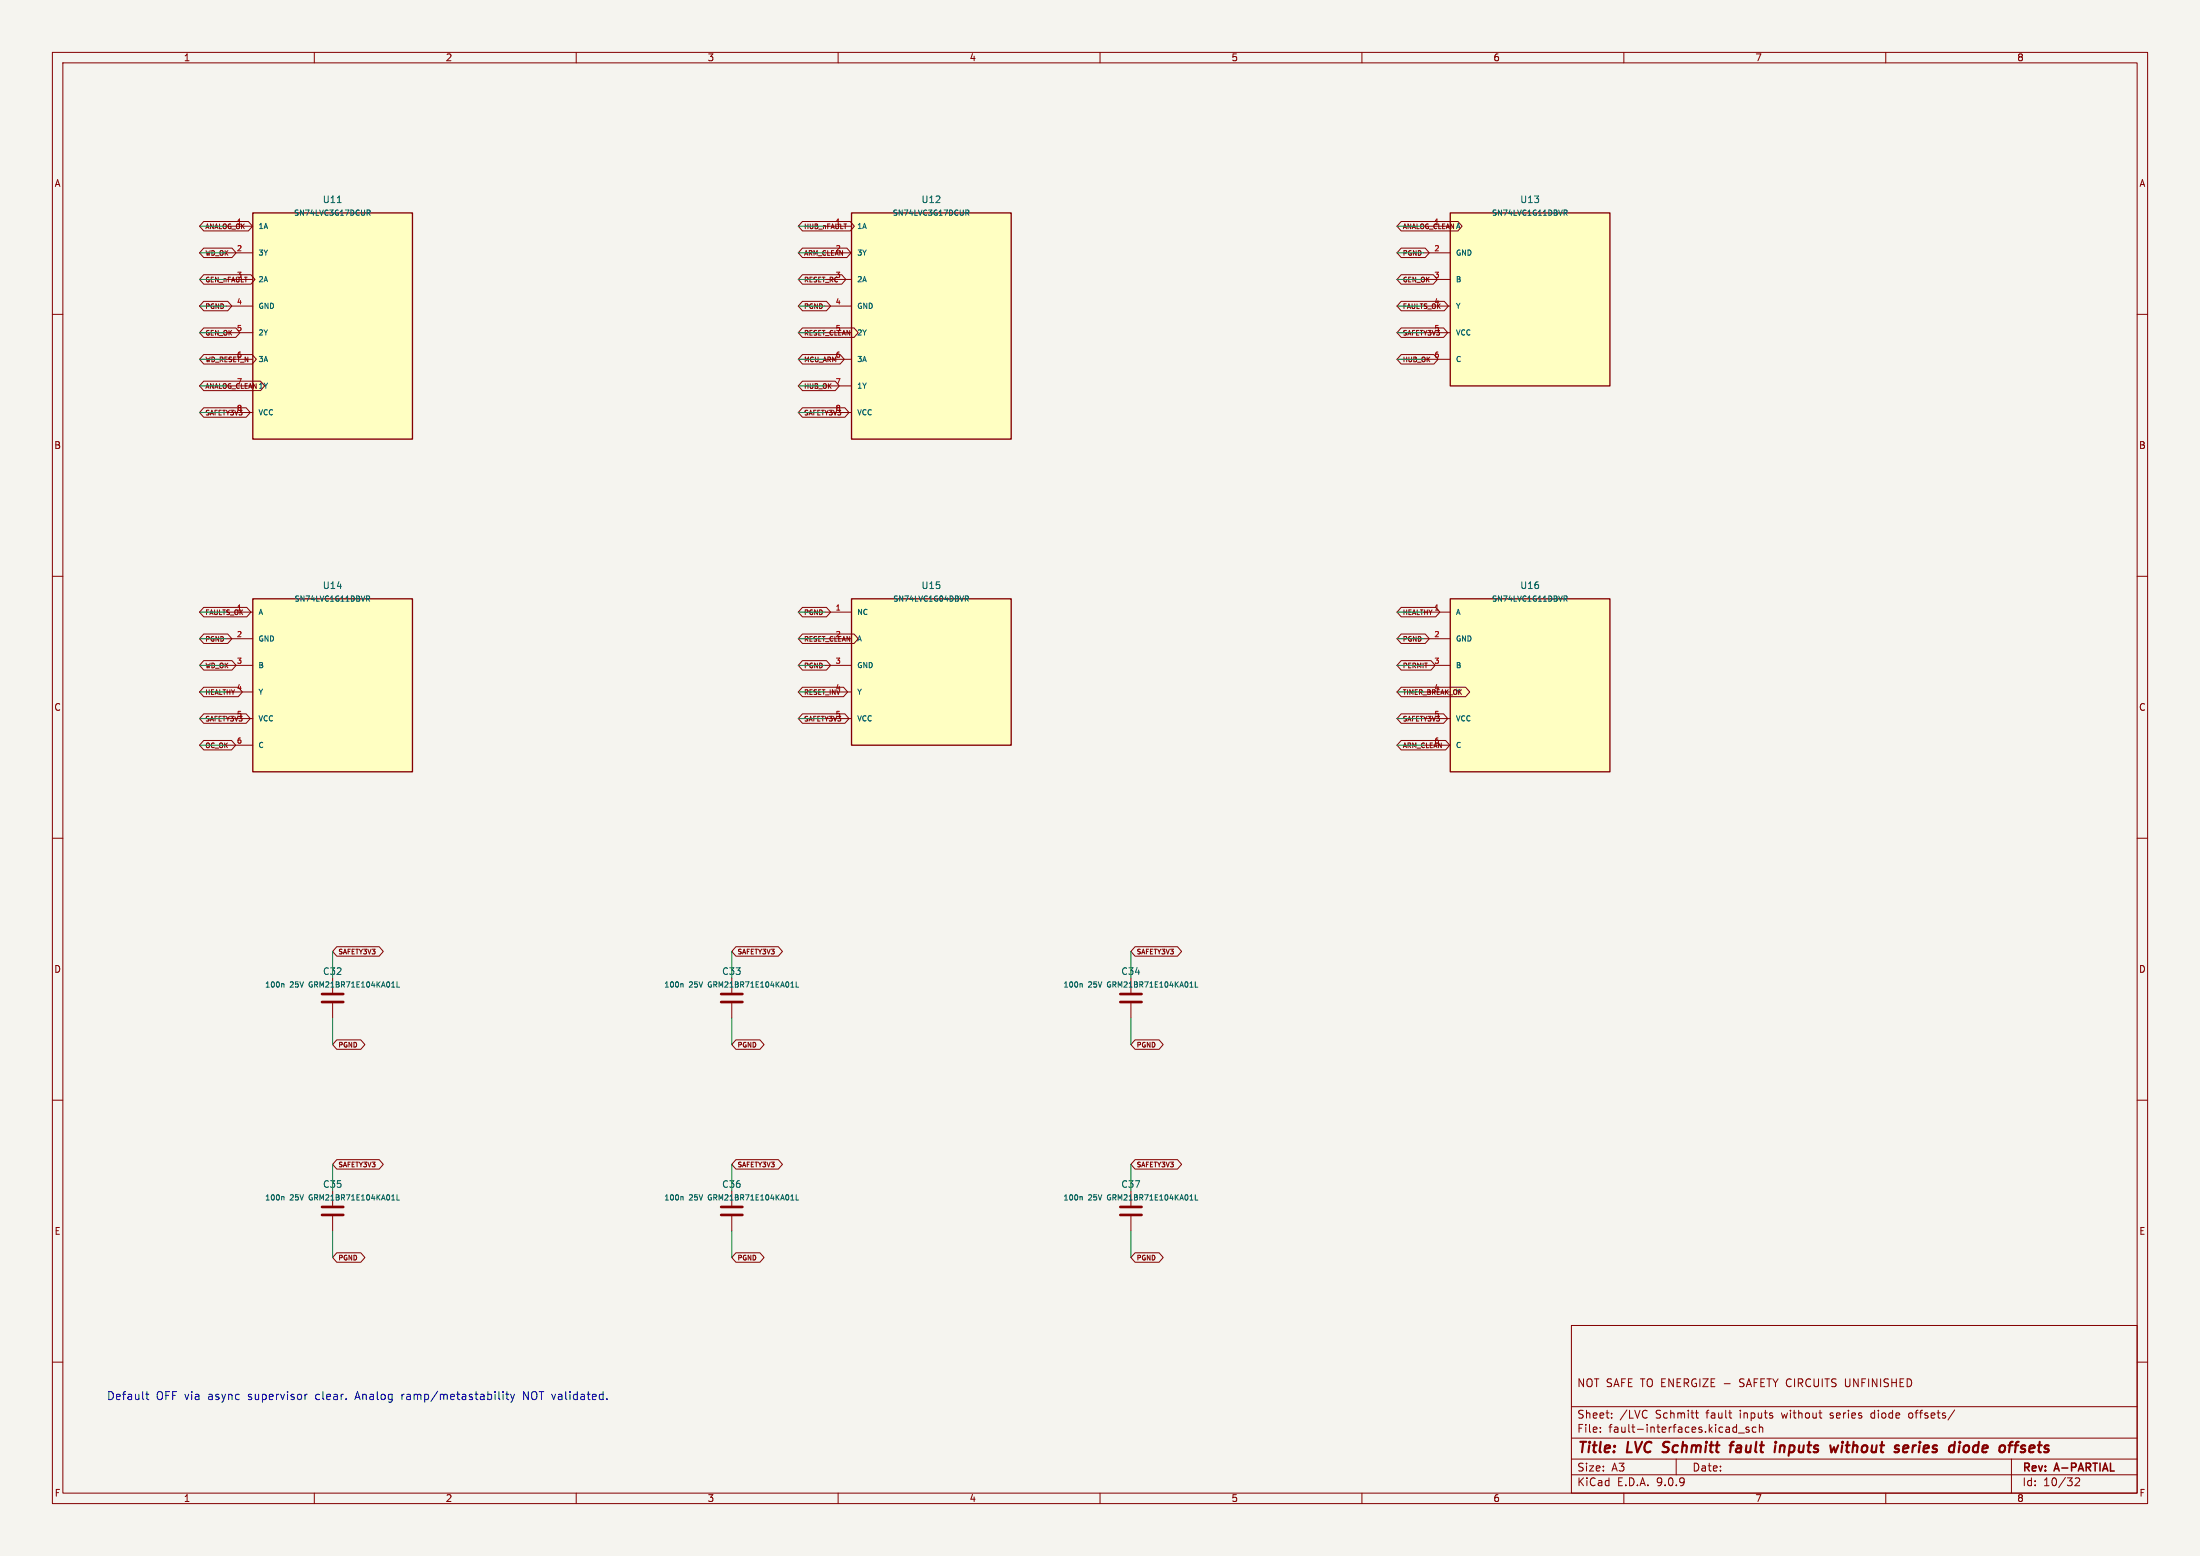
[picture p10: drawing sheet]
<svg xmlns="http://www.w3.org/2000/svg" width="420mm" height="297mm" viewBox="0 0 420 297" stroke-linecap="round" stroke-linejoin="round" font-family="sans-serif">
<path d="M0 0h420v297h-420z" fill="#f5f4ef" stroke="#f5f4ef" stroke-width=".19"/>
<g fill="none" stroke="#840000" stroke-width=".19">
<path d="M10 10h400v277h-400zM12 12h396v273h-396zM60 10v2M110 10v2M160 10v2M210 10v2M260 10v2M310 10v2M360 10v2M10 60h2M408 60h2M10 110h2"/>
<path d="M408 110h2M10 160h2M408 160h2M10 210h2M408 210h2M300 253h108v32h-108zM10 260h2M300 278.5h108M300 274.5h108M300 268.5h108M305.5 273.2v.2M305.5 272.5v.1"/>
<path d="M307.7 270.5v.2M307.7 269.8v.1M320 278.5v3M323.7 269.7h.5M323.9 269.2v1.3l.3 .2M330 269.7h.6M330.4 270.7h.2M331.1 272.4l.4 .1M331.5 271.9v1.5M331.5 273.3l-.4 .1M331.9 273.5h1.1M333.9 272.5l-.4-.1-.2 .2 .1 .2 .5 .2v.3h-.6"/>
<path d="M335.2 272.5l-.4-.1-.3 .3 .2 .6h.5M335.9 272.5l.2-.1 .3 .1 .1 .9M335.9 271.9v1.5M352.3 263.2v1.2l.1 .2M357.2 269.8v.7M364.7 269.7l-.3 .3v.4l.3 .3M373.2 269.1l-1.3 1.9M384 278.5v6.5M408 260h2M60 285v2M110 285v2M160 285v2"/>
<path d="M210 285v2M260 285v2M300 281.5h108M310 285v2M360 285v2M396.2 282.2l.5-.1 .2 .1 .1 .3-.9 1.1h.9"/>
</g>
<path d="M330.2 275.9h.7M331 275.2l-.4 .1-.1 .2-.2 1.7M339 275.2v.2M339.9 275.9l-.2 1.3M340.5 275.9l-.6 .2M350.9 275.9l-.5 1.3M351.7 275.9l-.2 1.3M351.8 275.2v.2M363.7 275.9l.6 .1v.3l-1 .2M364.1 277.1l-.6 .1M374.9 276.3a.55 .55 0 0 1 .5-.4 .55 .55 0 0 1 .5 .4v.5a.57 .57 0 0 1-1 .2M386.6 276a.49 .49 0 0 0-.8 .3l.1 .1 .6 .2 .1 .3-.3 .3-.6-.1" fill="none" stroke="#840000" stroke-width=".4"/>
<path d="M162.6 40.6h30.4v43.2h-30.4z" fill="#ffffc2"/>
<path d="M162.6 40.6h30.4v43.2h-30.4z" fill="none" stroke="#840000" stroke-width=".25"/>
<path d="M157.5 43.2h5.1M157.5 48.3h5.1M157.5 53.3h5.1M157.5 58.4h5.1M157.5 63.5h5.1M157.5 68.6h5.1M157.5 73.7h5.1M157.5 78.7h5.1M139.7 186.7v2.8M139.7 191.5v2.8" fill="none" stroke="#840000" stroke-width=".19"/>
<path d="M184.4 40.1h.4l.2 .2-.1 .3h-.5M184.6 40.6l.4 .5M130.1 187.7l.3 .2v.5M152 187.4v1h.5" fill="none" stroke="#006464" stroke-width=".19"/>
<path d="M137.7 189.7h4M137.7 191.3h4" fill="none" stroke="#840000" stroke-width=".51"/>
<path d="M276.9 114.3h30.4v33h-30.4z" fill="#ffffc2"/>
<path d="M276.9 114.3h30.4v33h-30.4z" fill="none" stroke="#840000" stroke-width=".25"/>
<path d="M271.8 116.8h5.1M271.8 121.9h5.1M271.8 127h5.1M271.8 132.1h5.1M271.8 137.2h5.1M271.8 142.2h5.1M215.9 227.3v2.8M215.9 232.2v2.7" fill="none" stroke="#840000" stroke-width=".19"/>
<path d="M298.6 113.7h.4l.2 .2-.1 .3-.5 .1M298.8 114.3l.4 .5M206.3 228.4l.3 .1v.6M228.2 228v1.1h.5" fill="none" stroke="#006464" stroke-width=".19"/>
<path d="M213.9 230.4h4M213.9 231.9h4" fill="none" stroke="#840000" stroke-width=".51"/>
<path d="M162.6 114.3h30.4v27.9h-30.4z" fill="#ffffc2"/>
<path d="M162.6 114.3h30.4v27.9h-30.4z" fill="none" stroke="#840000" stroke-width=".25"/>
<path d="M157.5 116.8h5.1M157.5 121.9h5.1M157.5 127h5.1M157.5 132.1h5.1M157.5 137.2h5.1" fill="none" stroke="#840000" stroke-width=".19"/>
<path d="M184.3 113.7h.4l.2 .2-.1 .3-.5 .1M184.5 114.3l.4 .5" fill="none" stroke="#006464" stroke-width=".19"/>
<path d="M48.3 40.6h30.4v43.2h-30.4z" fill="#ffffc2"/>
<path d="M48.3 40.6h30.4v43.2h-30.4z" fill="none" stroke="#840000" stroke-width=".25"/>
<g fill="none" stroke="#840000" stroke-width=".19">
<path d="M43.2 43.2h5.1M43.2 48.3h5.1M43.2 53.3h5.1M43.2 58.4h5.1M43.2 63.5h5.1M43.2 68.6h5.1M43.2 73.7h5.1M43.2 78.7h5.1M63.5 186.7v2.8M63.5 191.5v2.8M215.9 186.7v2.8M215.9 191.5v2.8"/>
<path d="M63.5 227.3v2.8M63.5 232.2v2.7M139.7 227.3v2.8M139.7 232.2v2.7"/>
</g>
<path d="M64.4 38.7h.7M70.1 40.1h.4l.2 .2-.1 .3h-.5M70.3 40.6l.4 .5M53.9 187.7l.3 .2v.5M75.8 187.4v1h.5M206.3 187.7l.3 .2v.5M228.2 187.4v1h.5M53.9 228.4l.3 .1v.6M75.8 228v1.1h.5M130.1 228.4l.3 .1v.6M152 228v1.1h.5" fill="none" stroke="#006464" stroke-width=".19"/>
<path d="M61.5 189.7h4M61.5 191.3h4M213.9 189.7h4M213.9 191.3h4M61.5 230.4h4M61.5 231.9h4M137.7 230.4h4M137.7 231.9h4" fill="none" stroke="#840000" stroke-width=".51"/>
<path d="M276.9 40.6h30.4v33.1h-30.4z" fill="#ffffc2"/>
<path d="M276.9 40.6h30.4v33.1h-30.4z" fill="none" stroke="#840000" stroke-width=".25"/>
<path d="M271.8 43.2h5.1M271.8 48.3h5.1M271.8 53.3h5.1M271.8 58.4h5.1M271.8 63.5h5.1M271.8 68.6h5.1" fill="none" stroke="#840000" stroke-width=".19"/>
<path d="M298.6 40.1h.4l.2 .2-.1 .3h-.5M298.8 40.6l.4 .5" fill="none" stroke="#006464" stroke-width=".19"/>
<path d="M48.3 114.3h30.4v33h-30.4z" fill="#ffffc2"/>
<path d="M48.3 114.3h30.4v33h-30.4z" fill="none" stroke="#840000" stroke-width=".25"/>
<g fill="none" stroke="#840000" stroke-width=".19">
<path d="M38.9 47.4h5.4l.8 .9-.8 .9h-5.4l-.8-.9zM38.9 52.4h9l.8 .9-.8 .9h-9l-.8-.9zM38.9 57.5h4.6l.8 .9-.8 .9h-4.6l-.8-.9zM38.9 42.3h8.5l.8 .9-.8 .9h-8.5l-.8-.9zM153.2 47.4h8.5l.8 .9-.8 .9h-8.5l-.8-.9zM153.2 57.5h4.6l.8 .9-.8 .9h-4.6l-.8-.9zM153.2 42.3h9.1l.8 .9-.8 .9h-9.1l-.8-.9zM153.2 52.4h7.5l.8 .9-.8 .9h-7.5l-.8-.9zM267.5 57.5h8.2l.8 .9-.8 .9h-8.2l-.8-.9zM267.5 42.3h10.8l.8 .9-.8 .9h-10.8l-.8-.9zM267.5 52.4h6.1l.8 .9-.8 .9h-6.1l-.8-.9zM267.5 47.4h4.6l.8 .9-.8 .9h-4.6l-.8-.9z"/>
<path d="M38.9 77.8h8.1l.8 .9-.8 .9h-8.1l-.8-.9zM38.9 62.6h6.1l.8 .9-.8 .9h-6.1l-.8-.9zM38.9 67.7h9.2l.8 .9-.8 .9h-9.2l-.8-.9zM38.9 72.8h10.8l.8 .9-.8 .9h-10.8l-.8-.9zM153.2 72.8h6.2l.8 .9-.8 .9h-6.2l-.8-.9zM153.2 77.8h8.1l.8 .9-.8 .9h-8.1l-.8-.9zM153.2 62.6h9.8l.8 .9-.8 .9h-9.8l-.8-.9zM153.2 67.7h7.2l.8 .9-.8 .9h-7.2l-.8-.9zM267.5 67.7h6.2l.8 .9-.8 .9h-6.2l-.8-.9zM267.5 62.6h8.1l.8 .9-.8 .9h-8.1l-.8-.9zM38.9 115.9h8.2l.8 .9-.8 .9h-8.2l-.8-.9zM43.2 116.8h5.1"/>
<path d="M153.2 115.9h4.6l.8 .9-.8 .9h-4.6l-.8-.9zM267.5 115.9h6.6l.8 .9-.8 .9h-6.6l-.8-.9zM38.9 126.1h5.4l.8 .9-.8 .9h-5.4l-.8-.9zM38.9 136.3h8.1l.8 .9-.8 .9h-8.1l-.8-.9zM38.9 131.2h6.6l.8 .9-.8 .9h-6.6l-.8-.9zM38.9 121h4.6l.8 .9-.8 .9h-4.6l-.8-.9zM43.2 121.9h5.1M43.2 127h5.1M43.2 132.1h5.1M43.2 137.2h5.1M153.2 126.1h4.6l.8 .9-.8 .9h-4.6l-.8-.9zM153.2 136.3h8.1l.8 .9-.8 .9h-8.1l-.8-.9z"/>
<path d="M153.2 131.2h7.8l.8 .9-.8 .9h-7.8l-.8-.9zM153.2 121h9.8l.8 .9-.8 .9h-9.8l-.8-.9zM267.5 126.1h5.7l.8 .9-.8 .9h-5.7l-.8-.9zM267.5 121h4.6l.8 .9-.8 .9h-4.6l-.8-.9zM267.5 136.3h8.1l.8 .9-.8 .9h-8.1l-.8-.9zM267.5 131.2h12.3l.8 .9-.8 .9h-12.3l-.8-.9zM38.9 141.3h5.3l.8 .9-.8 .9h-5.3l-.8-.9zM43.2 142.2h5.1M267.5 141.3h8.5l.8 .9-.8 .9h-8.5l-.8-.9zM64.3 198.5h4.6l.8 .9-.8 .9h-4.6l-.8-.9zM64.3 180.7h8.1l.8 .9-.8 .9h-8.1l-.8-.9zM140.5 180.7h8.1l.8 .9-.8 .9h-8.1l-.8-.9z"/>
<path d="M140.5 198.5h4.6l.8 .9-.8 .9h-4.6l-.8-.9zM216.7 180.7h8.1l.8 .9-.8 .9h-8.1l-.8-.9zM216.7 198.5h4.6l.8 .9-.8 .9h-4.6l-.8-.9zM64.3 239.1h4.6l.8 .9-.8 .9h-4.6l-.8-.9zM64.3 221.3h8.1l.8 .9-.8 1h-8.1l-.8-1zM140.5 221.3h8.1l.8 .9-.8 1h-8.1l-.8-1zM140.5 239.1h4.6l.8 .9-.8 .9h-4.6l-.8-.9zM216.7 221.3h8.1l.8 .9-.8 1h-8.1l-.8-1zM216.7 239.1h4.6l.8 .9-.8 .9h-4.6l-.8-.9z"/>
</g>
<path d="M70 113.7h.4l.2 .2-.1 .3-.5 .1M70.2 114.3l.4 .5" fill="none" stroke="#006464" stroke-width=".19"/>
<g fill="none" stroke="#009600" stroke-width=".19">
<path d="M38.1 48.3h5.1M38.1 58.4h5.1M38.1 43.2h5.1M38.1 53.3h5.1M152.4 48.3h5.1M152.4 58.4h5.1M152.4 43.2h5.1M152.4 53.3h5.1M266.7 48.3h5.1M266.7 58.4h5.1M266.7 43.2h5.1M266.7 53.3h5.1"/>
<path d="M38.1 63.5h5.1M38.1 68.6h5.1M38.1 78.7h5.1M38.1 73.7h5.1M152.4 63.5h5.1M152.4 68.6h5.1M152.4 78.7h5.1M152.4 73.7h5.1M266.7 63.5h5.1M266.7 68.6h5.1M38.1 116.8h5.1M152.4 116.8h5.1"/>
<path d="M266.7 116.8h5.1M38.1 127h5.1M38.1 132.1h5.1M38.1 137.2h5.1M38.1 121.9h5.1M152.4 127h5.1M152.4 132.1h5.1M152.4 137.2h5.1M152.4 121.9h5.1M266.7 127h5.1M266.7 132.1h5.1M266.7 137.2h5.1"/>
<path d="M266.7 121.9h5.1M38.1 142.2h5.1M266.7 142.2h5.1M63.5 181.6v5.1M63.5 194.3v5.1M139.7 181.6v5.1M139.7 194.3v5.1M215.9 181.6v5.1M215.9 194.3v5.1M63.5 222.2v5.1M63.5 234.9v5.1M139.7 222.2v5.1"/>
<path d="M139.7 234.9v5.1M215.9 222.2v5.1M215.9 234.9v5.1"/>
</g>
<g fill="none" stroke="#0000c2" stroke-width=".19">
<path d="M27.8 266.1h.6M28 265.6v1.3l.4 .2M58.2 266.1v1M58.7 266.1l-.3 .1-.2 .2M76.7 266.1v1M76.8 266.3l-.1 .1M95.2 266.9l.3 .2M96 265.6v.2M96 266.1v1M96.5 266.1h.6M96.8 265.6v1.3l.3 .2M97.5 266.1l.4 1"/>
<path d="M97.9 267.1l-.4 .6M98.2 266.1l-.3 1M100 267.1v-1.5l.8 1.5"/>
</g>
<g font-size="2.8" fill="#840000">
<text x="301" y="277.9">Title:</text>
<text x="310.6" y="277.9">LVC Schmitt</text>
<text x="332" y="277.9">fault</text>
<text x="341.2" y="277.9">inputs</text>
<text x="352.7" y="277.9">without</text>
<text x="365.8" y="277.9">series</text>
<text x="377" y="277.9">diode</text>
<text x="387.4" y="277.9">offsets</text>
</g>
<g font-size="2.1" fill="#0000c2">
<text x="20.3" y="267.4">Default</text>
<text x="29.8" y="267.4">OFF via</text>
<text x="39.9" y="267.4">async</text>
<text x="47.6" y="267.4">supervisor</text>
<text x="60.6" y="267.4">clear.</text>
<text x="68.4" y="267.4">Analog</text>
<text x="77.3" y="267.4">ramp/metastability</text>
<text x="100.7" y="267.4">NOT validated.</text>
</g>
<g font-size="2.1" fill="#840000">
<text x="301" y="265">NOT SAFE TO ENERGIZE -</text>
<text x="332.5" y="265">SAFETY CIRCUITS</text>
<text x="352.9" y="265">UNFINISHED</text>
<text x="301" y="273.7">File:</text>
<text x="301" y="271">Sheet:</text>
<text x="307.1" y="273.7">fault-interfaces.kicad_sch</text>
<text x="309.2" y="271">/LVC</text>
<text x="316.1" y="271">Schmitt</text>
<text x="325.9" y="271">fault</text>
<text x="332.4" y="271">inputs</text>
<text x="340.6" y="271">without</text>
<text x="349.9" y="271">series</text>
<text x="357.9" y="271">diode</text>
<text x="365.2" y="271">offsets/</text>
<text x="301" y="281.1">Size:</text>
<text x="307.6" y="281.1">A3</text>
<text x="323" y="281.1">Date:</text>
<text x="386" y="281.3">Rev:</text>
<text x="392.4" y="281.3">A-PARTIAL</text>
<text x="301" y="283.9">KiCad</text>
<text x="308.7" y="283.9">E.D.A.</text>
<text x="316.3" y="283.9">9.0.9</text>
<text x="386" y="283.9">Id:</text>
<text x="390.1" y="283.9">10/32</text>
</g>
<g font-size="1.8" fill="#840000">
<text x="35" y="11.9">1</text>
<text x="85" y="11.9">2</text>
<text x="135" y="11.9">3</text>
<text x="185" y="11.9">4</text>
<text x="235" y="11.9">5</text>
<text x="285" y="11.9">6</text>
<text x="335" y="11.9">7</text>
<text x="385" y="11.9">8</text>
<text x="10.3" y="35.9">A</text>
<text x="408.3" y="35.9">A</text>
<text x="10.3" y="85.9">B</text>
<text x="408.2" y="85.9">B</text>
<text x="10.3" y="135.9">C</text>
<text x="408.2" y="135.9">C</text>
<text x="10.3" y="185.9">D</text>
<text x="408.2" y="185.9">D</text>
<text x="10.3" y="235.9">E</text>
<text x="408.3" y="235.9">E</text>
<text x="10.3" y="285.9">F</text>
<text x="35" y="286.9">1</text>
<text x="85" y="286.9">2</text>
<text x="135" y="286.9">3</text>
<text x="185" y="286.9">4</text>
<text x="235" y="286.9">5</text>
<text x="285" y="286.9">6</text>
<text x="335" y="286.9">7</text>
<text x="385" y="286.9">8</text>
<text x="408.3" y="285.9">F</text>
</g>
<g font-size="1.8" fill="#006464">
<text x="61.5" y="39">U11</text>
<text x="175.8" y="39">U12</text>
<text x="290.1" y="39">U13</text>
<text x="61.5" y="112.6">U14</text>
<text x="175.8" y="112.6">U15</text>
<text x="290.1" y="112.6">U16</text>
<text x="61.6" y="186.3">C32</text>
<text x="137.8" y="186.3">C33</text>
<text x="214" y="186.3">C34</text>
<text x="61.6" y="226.9">C35</text>
<text x="137.8" y="226.9">C36</text>
<text x="214" y="226.9">C37</text>
</g>
<g font-size="1.4" fill="#006464">
<text x="56" y="41.4">SN74LVC3G17DCUR</text>
<text x="170.3" y="41.4">SN74LVC3G17DCUR</text>
<text x="284.7" y="41.4">SN74LVC1G11DBVR</text>
<text x="49.3" y="43.9">1A</text>
<text x="163.6" y="43.9">1A</text>
<text x="49.3" y="49">3Y</text>
<text x="163.6" y="49">3Y</text>
<text x="277.9" y="49">GND</text>
<text x="49.3" y="54.1">2A</text>
<text x="49.3" y="59.1">GND</text>
<text x="163.6" y="54.1">2A</text>
<text x="163.6" y="59.1">GND</text>
<text x="277.9" y="54.1">B</text>
<text x="277.9" y="59.1">Y</text>
<text x="49.3" y="64.2">2Y</text>
<text x="163.6" y="64.2">2Y</text>
<text x="277.9" y="64.2">VCC</text>
<text x="49.3" y="69.3">3A</text>
<text x="163.6" y="69.3">3A</text>
<text x="277.9" y="69.3">C</text>
<text x="163.6" y="74.4">1Y</text>
<text x="49.3" y="79.5">VCC</text>
<text x="163.6" y="79.5">VCC</text>
<text x="49.3" y="117.6">A</text>
<text x="56.1" y="115">SN74LVC1G11DBVR</text>
<text x="163.6" y="117.6">NC</text>
<text x="170.4" y="115">SN74LVC1G04DBVR</text>
<text x="277.9" y="117.6">A</text>
<text x="284.7" y="115">SN74LVC1G11DBVR</text>
<text x="49.3" y="122.6">GND</text>
<text x="163.6" y="122.6">A</text>
<text x="277.9" y="122.6">GND</text>
<text x="49.3" y="127.7">B</text>
<text x="163.6" y="127.7">GND</text>
<text x="277.9" y="127.7">B</text>
<text x="49.3" y="132.8">Y</text>
<text x="49.3" y="137.9">VCC</text>
<text x="163.6" y="132.8">Y</text>
<text x="163.6" y="137.9">VCC</text>
<text x="277.9" y="137.9">VCC</text>
<text x="49.3" y="143">C</text>
<text x="277.9" y="143">C</text>
<text x="50.5" y="188.7">100n</text>
<text x="55.4" y="188.7">25V</text>
<text x="59.2" y="188.7">GRM21BR71E104KA01L</text>
<text x="126.7" y="188.7">100n</text>
<text x="131.6" y="188.7">25V</text>
<text x="135.4" y="188.7">GRM21BR71E104KA01L</text>
<text x="202.9" y="188.7">100n</text>
<text x="207.8" y="188.7">25V</text>
<text x="211.6" y="188.7">GRM21BR71E104KA01L</text>
<text x="50.5" y="229.3">100n</text>
<text x="55.4" y="229.3">25V</text>
<text x="59.2" y="229.3">GRM21BR71E104KA01L</text>
<text x="126.7" y="229.3">100n</text>
<text x="131.6" y="229.3">25V</text>
<text x="135.4" y="229.3">GRM21BR71E104KA01L</text>
<text x="202.9" y="229.3">100n</text>
<text x="207.8" y="229.3">25V</text>
<text x="211.6" y="229.3">GRM21BR71E104KA01L</text>
</g>
<g font-size="1.4" fill="#840000">
<text x="45.1" y="42.9">1</text>
<text x="273.7" y="42.9">1</text>
<text x="159.4" y="48">2</text>
<text x="159.4" y="53.1">3</text>
<text x="273.7" y="58.2">4</text>
<text x="159.4" y="63.2">5</text>
<text x="273.7" y="63.2">5</text>
<text x="45.1" y="68.3">6</text>
<text x="159.4" y="68.3">6</text>
<text x="45.1" y="73.4">7</text>
<text x="45.1" y="78.5">8</text>
<text x="159.4" y="78.5">8</text>
<text x="45.1" y="116.6">1</text>
<text x="159.4" y="121.7">2</text>
<text x="273.7" y="131.8">4</text>
<text x="45.1" y="136.9">5</text>
<text x="159.4" y="136.9">5</text>
<text x="273.7" y="136.9">5</text>
<text x="277.9" y="132.8">Y</text>
<text x="273.7" y="142">6</text>
</g>
<g font-size="1.4" fill="#a90000">
<text x="159.4" y="42.9">1</text>
<text x="45.1" y="48">2</text>
<text x="45.1" y="53.1">3</text>
<text x="273.7" y="48">2</text>
<text x="273.7" y="53.1">3</text>
<text x="45.1" y="58.2">4</text>
<text x="159.4" y="58.2">4</text>
<text x="45.1" y="63.2">5</text>
<text x="273.7" y="68.3">6</text>
<text x="159.4" y="73.4">7</text>
<text x="159.4" y="116.6">1</text>
<text x="273.7" y="116.6">1</text>
<text x="45.1" y="121.7">2</text>
<text x="273.7" y="121.7">2</text>
<text x="45.1" y="126.7">3</text>
<text x="45.1" y="131.8">4</text>
<text x="159.4" y="126.7">3</text>
<text x="159.4" y="131.8">4</text>
<text x="273.7" y="126.7">3</text>
<text x="45.1" y="142">6</text>
</g>
<g font-size="1.3" fill="#840000">
<text x="39.1" y="43.9">ANALOG_OK</text>
<text x="153.4" y="43.9">HUB_nFAULT</text>
<text x="267.7" y="43.9">ANALOG_CLEANA</text>
<text x="39.1" y="49">WD_OK</text>
<text x="153.4" y="49">ARM_CLEAN</text>
<text x="267.7" y="49">PGND</text>
<text x="39.1" y="54.1">GEN_nFAULT</text>
<text x="39.1" y="59.2">PGND</text>
<text x="153.4" y="59.2">PGND</text>
<text x="153.4" y="54.1">RESET_RC</text>
<text x="267.7" y="59.2">FAULTS_OK</text>
<text x="267.7" y="54.1">GEN_OK</text>
<text x="39.1" y="64.2">GEN_OK</text>
<text x="153.4" y="64.2">RESET_CLEAN</text>
<text x="267.7" y="64.2">SAFETY3V3</text>
<text x="39.1" y="69.3">WD_RESET_N</text>
<text x="153.4" y="69.3">MCU_ARM</text>
<text x="267.7" y="69.3">HUB_OK</text>
<text x="39.1" y="74.4">ANALOG_CLEAN1Y</text>
<text x="153.4" y="74.4">HUB_OK</text>
<text x="39.1" y="79.5">SAFETY3V3</text>
<text x="153.4" y="79.5">SAFETY3V3</text>
<text x="39.1" y="117.6">FAULTS_OK</text>
<text x="153.4" y="117.6">PGND</text>
<text x="267.7" y="117.6">HEALTHY</text>
<text x="39.1" y="122.7">PGND</text>
<text x="153.4" y="122.7">RESET_CLEAN</text>
<text x="267.7" y="122.7">PGND</text>
<text x="39.1" y="127.7">WD_OK</text>
<text x="153.4" y="127.7">PGND</text>
<text x="267.7" y="127.7">PERMIT</text>
<text x="39.1" y="137.9">SAFETY3V3</text>
<text x="39.1" y="132.8">HEALTHY</text>
<text x="153.4" y="137.9">SAFETY3V3</text>
<text x="153.4" y="132.8">RESET_INV</text>
<text x="267.7" y="137.9">SAFETY3V3</text>
<text x="267.7" y="132.8">TIMER_BREAK_OK</text>
<text x="39.1" y="143">OC_OK</text>
<text x="267.7" y="143">ARM_CLEAN</text>
<text x="64.5" y="182.4">SAFETY3V3</text>
<text x="140.7" y="182.4">SAFETY3V3</text>
<text x="216.9" y="182.4">SAFETY3V3</text>
<text x="64.5" y="200.1">PGND</text>
<text x="140.7" y="200.1">PGND</text>
<text x="216.9" y="200.1">PGND</text>
<text x="64.5" y="223">SAFETY3V3</text>
<text x="140.7" y="223">SAFETY3V3</text>
<text x="216.9" y="223">SAFETY3V3</text>
<text x="64.5" y="240.8">PGND</text>
<text x="140.7" y="240.8">PGND</text>
<text x="216.9" y="240.8">PGND</text>
</g>
</svg>
